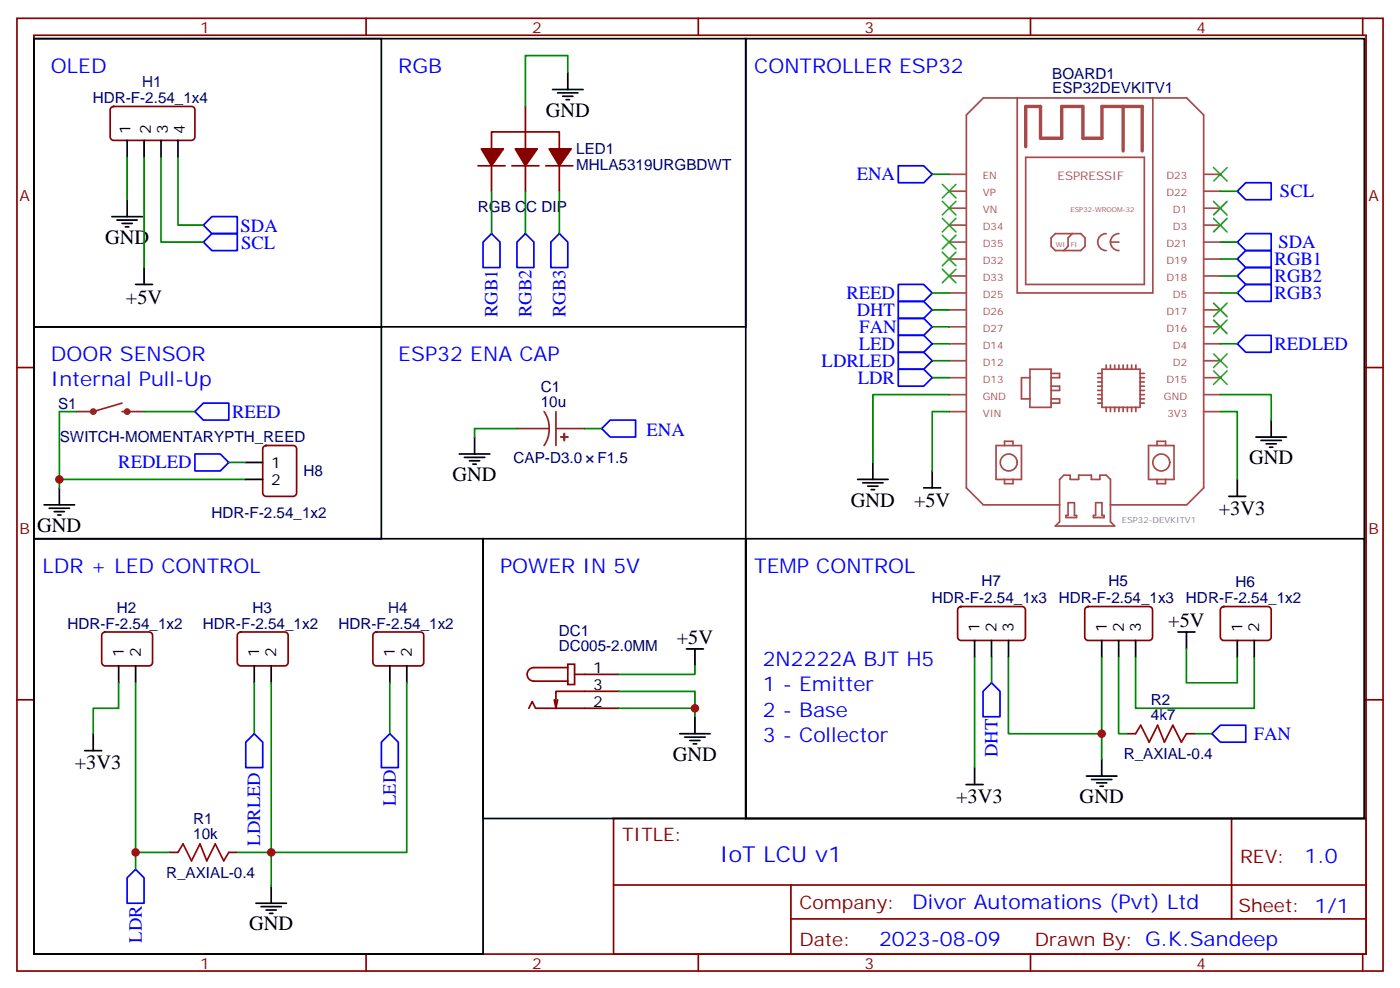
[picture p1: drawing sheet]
<svg xmlns="http://www.w3.org/2000/svg" width="291mm" height="206mm" viewBox="0 0 291 206" stroke-linecap="round" stroke-linejoin="round" font-family="sans-serif">
<g fill="none" stroke="#870000" stroke-width=".35">
<path d="M3.5 3.8h284.4v198.3h-284.4zM7.1 7.3h277.2v191.2h-277.2zM76.2 3.8v3.5M145.3 3.8v3.5M214.5 3.8v3.5M283.6 3.8v3.5M23.2 22.4l.4-.2h16.3a.71 .71 0 0 1 .7 .7v5.6a.76 .76 0 0 1-.7 .7h-16.3a.76 .76 0 0 1-.7-.7v-5.6zM99.5 34.5h5.6M102.3 31v-3.6h14.1v3.6M102.3 34.5v5.3M106.5 34.5h5.7M109.4 22.2v8.8"/>
<path d="M109.4 34.5v5.3M113.6 34.5h5.6M116.4 34.5v5.3M3.5 76.5h3.6M284.3 76.5h3.6M54.9 92.9l.5-.2h5.6a.71 .71 0 0 1 .7 .7v9.2a.76 .76 0 0 1-.7 .7h-5.6a.76 .76 0 0 1-.7-.7v-9.2zM21.4 131.7l.5-.2h9.1a.71 .71 0 0 1 .7 .7v5.7a.76 .76 0 0 1-.7 .7h-9.1a.76 .76 0 0 1-.7-.7v-5.7zM49.6 131.7l.5-.2h9.2a.71 .71 0 0 1 .7 .7v5.7a.76 .76 0 0 1-.7 .7h-9.2a.76 .76 0 0 1-.7-.7v-5.7zM77.8 131.7l.5-.2h9.2a.71 .71 0 0 1 .7 .7v5.7a.76 .76 0 0 1-.7 .7h-9.2a.76 .76 0 0 1-.7-.7v-5.7zM118.2 138.2h1.4v4.3h-1.4zM118.2 138.9h-7.1a1.41 1.41 0 0 0-1.4 1.4 1.41 1.41 0 0 0 1.4 1.4h7.1M199.6 126.4l.4-.2h12.7a.71 .71 0 0 1 .7 .7v5.7a.76 .76 0 0 1-.7 .7h-12.7a.76 .76 0 0 1-.7-.7v-5.7z"/>
<path d="M226 126.4l.5-.2h12.7a.71 .71 0 0 1 .7 .7v5.7a.76 .76 0 0 1-.7 .7h-12.7a.76 .76 0 0 1-.7-.7v-5.7zM254.2 126.4l.5-.2h9.2a.71 .71 0 0 1 .7 .7v5.7a.76 .76 0 0 1-.7 .7h-9.2a.76 .76 0 0 1-.7-.7v-5.7zM3.5 145.6h3.6M110.1 147.4l.7-1.4 .7 1.4h17.3M116.1 145.6l-.4 1.8M119.6 140.3h9.2M128.8 143.9h-13.1v3.5l-.3-1.8M234.6 152.7h1.8M246.9 152.7h1.8M284.3 145.6h3.6M35.3 177.4h1.7M47.6 177.4h1.8"/>
<path d="M127.7 170.3h156.6v28.2h-156.6zM256.3 170.3v20.9M76.2 198.5v3.6M127.7 184.2h156.5M145.3 198.5v3.6M164.6 191.2h119.6M164.6 184.2v14.1M214.5 198.5v3.6M283.6 198.5v3.6"/>
</g>
<g fill="none" stroke="#a64a4a" stroke-width=".35">
<path d="M197.6 39.8h3.4M197.6 36.3h3.4M211.7 20.4v40.6h28.2v-40.6M213.5 32.7h24.7v26.5h-24.7zM250.5 39.8h3.5M250.5 36.3h3.5M197.6 57.4h3.4M197.6 53.9h3.4M197.6 50.4h3.4M197.6 46.8h3.4M197.6 43.3h3.4M219.7 48.6h5.3l.8 .9v1.8l-.8 .8h-5.3l-.9-.8v-1.8z"/>
<path d="M223.2 48.6l-.9 .9v1.8l-.9 .8M230.2 48.6a1.76 1.76 0 0 0-1.7 1.8 1.76 1.76 0 0 0 1.7 1.7M231.1 50.4a1.77 1.77 0 0 0 1.8 1.7M231.1 50.4h1.8M232.9 48.6a1.76 1.76 0 0 0-1.8 1.8M250.5 57.4h3.5M250.5 53.9h3.5M250.5 50.4h3.5M250.5 46.8h3.5M250.5 43.3h3.5M197.6 78.6h3.4M197.6 75.1h3.4"/>
<path d="M197.6 71.5h3.4M197.6 68h3.4M197.6 64.5h3.4M197.6 61h3.4M214.4 78.6h-1.8v4.4h1.8M214.4 76.8h4.4v8h-4.4zM218.8 77.7h1.7v.9h-1.7M228.5 78.6h.9M228.5 77.7h.9M228.5 79.5h.9M229.4 76.8h7.9v8h-7.9zM230.2 76v.8"/>
<path d="M231.1 76v.8M232 76v.8M232.9 76v.8M233.8 76v.8M234.7 76v.8M235.5 76v.8M236.4 76v.8M237.3 78.6h.9M237.3 77.7h.9M237.3 79.5h.9M250.5 78.6h3.5M250.5 75.1h3.5"/>
<path d="M250.5 71.5h3.5M250.5 68h3.5M250.5 64.5h3.5M250.5 61h3.5M197.6 85.7h3.4M197.6 82.1h3.4M207.3 92.7h5.3v7.1h-5.3zM209.1 92.7v-.9h1.7v.9M209.1 99.8v.8h1.7v-.8M211.7 96.2a1.76 1.76 0 0 0-2.5-1.6 1.76 1.76 0 0 0-.4 3 1.76 1.76 0 0 0 2.9-.9v-.5M218.8 83h1.7v.9h-1.7M218.8 80.4h1.7v.8h-1.7"/>
<path d="M221.4 98.9h1.3v.9h1.8v-.9h2.7v.9h1.7v-.9h1.3l.9 .9v8.8l.9 .9h-12.3l.8-.9v-8.8zM228.5 82.1h.9M228.5 83h.9M228.5 83.9h.9M228.5 81.2h.9M228.5 80.4h.9M230.2 84.8v.9M231.1 84.8v.9M232 84.8v.9M232.9 84.8v.9M233.8 84.8v.9M234.7 84.8v.9"/>
<path d="M235.5 84.8v.9M236.4 84.8v.9M237.3 82.1h.9M237.3 83h.9M237.3 83.9h.9M237.3 81.2h.9M237.3 80.4h.9M239.1 92.7h5.3v7.1h-5.3zM240.8 92.7v-.9h1.8v.9M240.8 99.8v.8h1.8v-.8M243.5 96.2a1.76 1.76 0 0 0-2.5-1.6 1.76 1.76 0 0 0-.4 3 1.76 1.76 0 0 0 2.8-.9l.1-.5M250.5 85.7h3.5"/>
<path d="M250.5 82.1h3.5M220.5 105.1h-15.8l-3.6-3.6v-77.6l3.6-3.5h42.3l3.5 3.5v77.6l-3.5 3.6h-15.9M222.3 104.6h1.3v2.7h.5v.4h-2.2v-.4h.4zM228 104.6h1.4v2.7h.4v.4h-2.2v-.4h.4z"/>
</g>
<path d="M213.5 30.5v-8.3h3.1v6.6h4.4v-6.6h4.4v6.6h4v-6.6h8.3v9.2M233.8 22.2v9.2" fill="none" stroke="#a64a4a" stroke-width=".71"/>
<g fill="#870000" stroke="#870000" stroke-width=".35">
<path d="M114.3 31h4.6l-2.5 3.5z"/>
<path d="M107.2 31h4.6l-2.4 3.5z"/>
<path d="M100.2 31h4.6l-2.5 3.5z"/>
</g>
<g fill="none" stroke="#000" stroke-width=".35">
<path d="M7.1 8h148.1v60h-148.1zM7.1 8h72.3v60h-72.3zM115 18.6h6.4M116.1 19.3h4.2M118.2 15.1v3.5M155.2 8h128.8v162.3h-128.8zM26.5 29.2v3.5M30 29.2v3.5M33.5 29.2v3.5M37 29.2v3.5M117.1 20h2.1M117.8 20.7h.7"/>
<path d="M23.3 45.1h6.3M24.3 45.8h4.3M25.4 46.5h2.1M26.1 47.2h.7M26.5 41.6v3.5M28.2 59.2h3.5M30 55.7v3.5M7.1 68h72.3v44.1h-72.3zM51.2 99.8h3.5M51.2 96.2h3.5M95.6 94.5h6.4M96.7 95.2h4.2"/>
<path d="M97.7 95.9h2.1M98.4 96.6h.7M98.8 90.9v3.6M178.5 99.8h6.4M181.7 96.2v3.6M194 98v3.5M257.5 99.8v3.5M261.4 90.9h6.4M262.5 91.7h4.2M263.5 92.4h2.1M264.2 93.1h.7M264.6 87.4v3.5"/>
<path d="M7.1 112.1h93.4v86.4h-93.4zM9.2 105.1h6.3M10.2 105.8h4.3M11.3 106.5h2.1M12 107.2h.7M12.3 101.5v3.6M100.5 112.1h54.7v58.2h-54.7zM155.2 112.1h128.8v58.2h-128.8zM179.6 100.5h4.2M180.6 101.2h2.1M181.3 101.9h.7M192.3 101.5h3.5"/>
<path d="M255.8 103.3h3.5M24.7 138.6v3.5M28.2 138.6v3.5M52.9 138.6v3.5M56.4 138.6v3.5M81.1 138.6v3.5M84.7 138.6v3.5M142.9 135h3.5M144.6 135v3.6M202.8 133.3v3.5M206.4 133.3v3.5M209.9 133.3v3.5"/>
<path d="M229.3 133.3v3.5M232.8 133.3v3.5M236.4 133.3v3.5M245.2 131.5h3.5M246.9 131.5v3.5M257.5 133.3v3.5M261.1 133.3v3.5M17.6 156.2h3.6M19.4 152.7v3.5M141.5 152.7h6.3M142.5 153.4h4.3M143.6 154.1h2.1"/>
<path d="M144.3 154.8h.7M144.6 149.2v3.5M202.8 159.7v3.6M229.3 158v3.5M201.1 163.3h3.5M226.1 161.5h6.4M227.2 162.2h4.2M228.2 162.9h2.2M229 163.6h.7M53.3 188h6.3M54.3 188.7h4.3M55.4 189.4h2.1"/>
<path d="M56.1 190.1h.7M56.4 184.4v3.6"/>
</g>
<g fill="none" stroke="#008700" stroke-width=".35">
<path d="M118.2 15.1v-3.5h-8.8v10.6M26.5 32.7v8.9M30 32.7v23M33.5 32.7v17.7h8.8M37 32.7v14.1h5.3M102.3 39.8v8.8M109.4 39.8v8.8M116.4 39.8v8.8M194 36.3h3.6M254 39.8h3.5M254 50.4h3.5M254 53.9h3.5"/>
<path d="M254 57.4h3.5M194 61h3.6M194 78.6h3.6M194 75.1h3.6M194 71.5h3.6M194 64.5h3.6M194 68h3.6M254 61h3.5M254 71.5h3.5M12.3 99.8v1.7M15.9 85.7h-3.6v14.1h38.9M30 85.7h10.6"/>
<path d="M47.6 96.2h3.6M107.6 89.2h-8.8v1.7M121.7 89.2h3.5M197.6 82.1h-15.9v14.1M197.6 85.7h-3.6v12.3M254 82.1h10.6v5.3M254 85.7h3.5v14.1M144.6 138.6v1.7h-15.8M202.8 136.8v22.9M206.4 136.8v5.3M209.9 136.8v15.9h19.4M229.3 136.8v21.2"/>
<path d="M232.8 136.8v15.9h1.8M236.4 136.8v10.6h24.7v-10.6M246.9 135v7.1h10.6v-5.3M24.7 142.1v5.3h-5.3v5.3M28.2 142.1v35.3h7.1M52.9 142.1v10.6M56.4 142.1v42.3M81.1 142.1v10.6M84.7 142.1v35.3h-35.3M128.8 147.4h15.8v1.8M128.8 143.9h15.8v3.5M248.7 152.7h3.5"/>
<path d="M28.2 177.4v3.5"/>
</g>
<g fill="none" stroke="#3c3" stroke-width=".35">
<path d="M196.1 38.4l2.9 2.8M199 38.4l-2.9 2.8M252.6 34.9l2.8 2.8M255.4 34.9l-2.8 2.8M196.1 56l2.9 2.8M196.1 52.5l2.9 2.8M196.1 49l2.9 2.8M196.1 45.4l2.9 2.9M196.1 41.9l2.9 2.8M199 56l-2.9 2.8M199 52.5l-2.9 2.8M199 49l-2.9 2.8"/>
<path d="M199 45.4l-2.9 2.9M199 41.9l-2.9 2.8M252.6 41.9l2.8 2.8M252.6 45.4l2.8 2.9M255.4 41.9l-2.8 2.8M255.4 45.4l-2.8 2.9M252.6 63.1l2.8 2.8M252.6 66.6l2.8 2.8M252.6 73.7l2.8 2.8M252.6 77.2l2.8 2.8M255.4 63.1l-2.8 2.8M255.4 66.6l-2.8 2.8"/>
<path d="M255.4 73.7l-2.8 2.8M255.4 77.2l-2.8 2.8"/>
</g>
<g fill="none" stroke="#00f" stroke-width=".35">
<path d="M187 34.5h5.3l1.7 1.8-1.7 1.7h-5.3zM257.5 39.8l1.8-1.8h5.3v3.6h-5.3zM42.3 50.4l1.8-1.8h5.3v3.5h-5.3zM44.1 45.1h5.3v3.5h-5.3l-1.8-1.8zM102.3 48.6l1.8 1.8v5.3h-3.6v-5.3zM109.4 48.6l1.7 1.8v5.3h-3.5v-5.3zM116.4 48.6l1.8 1.8v5.3h-3.5v-5.3zM187 59.2h5.3l1.7 1.8-1.7 1.7h-5.3zM257.5 50.4l1.8-1.8h5.3v3.5h-5.3zM257.5 57.4l1.8-1.7h5.3v3.5h-5.3zM259.3 52.1h5.3v3.6h-5.3l-1.8-1.8zM259.3 59.2h5.3v3.5h-5.3l-1.8-1.7z"/>
<path d="M187 76.8h5.3l1.7 1.8-1.7 1.8h-5.3zM187 73.3h5.3l1.7 1.8-1.7 1.7h-5.3zM187 66.3h5.3l1.7 1.7-1.7 1.8h-5.3zM187 62.7h5.3l1.7 1.8-1.7 1.8h-5.3zM187 69.8h5.3l1.7 1.7-1.7 1.8h-5.3zM257.5 71.5l1.8-1.7h5.3v3.5h-5.3zM40.6 94.5h5.3l1.7 1.7-1.7 1.8h-5.3zM42.3 83.9h5.3v3.5h-5.3l-1.7-1.7zM125.2 89.2l1.8-1.8h5.3v3.5h-5.3zM52.9 152.7l1.8 1.7v5.3h-3.5v-5.3zM79.4 154.4l1.7-1.7 1.8 1.7v5.3h-3.5zM206.4 142.1l1.7 1.8v5.3h-3.5v-5.3z"/>
<path d="M252.2 152.7l1.8-1.8h5.3v3.5h-5.3zM28.2 180.9l1.8 1.8v5.3h-3.5v-5.3z"/>
</g>
<path d="M236.4 152.7l1-1.8 1.8 3.5 1.7-3.5 1.5 3.5 1.7-3.5 1.8 3.5 1-1.7M37 177.4l1.1-1.8 1.8 3.5 1.7-3.5 1.4 3.5 1.8-3.5 1.8 3.5 1-1.7" fill="none" stroke="#a10000" stroke-width=".35"/>
<path d="M25.4 83.9l-6 1.8h-3.5M25.4 85.7h4.6M107.6 89.2h6.7M113.2 85.7l.9 1.6 .2 1.9M114.3 89.2l-.2 1.8-.9 1.7M115.7 89.2h6M115.7 85.7v7" fill="none" stroke="#8c2424" stroke-width=".35"/>
<g fill="none" stroke="#8c2424" stroke-width=".71">
<circle cx="19.4" cy="85.7" r=".35"/>
<circle cx="26.5" cy="85.7" r=".35"/>
</g>
<g fill="#8c2424" stroke="#8c2424" stroke-width=".35">
<path d="M117.4 90.2l.1 1.5z"/>
<path d="M116.8 90.9h1.4z"/>
</g>
<g fill="#c00">
<circle cx="229.3" cy="152.7" r=".88"/>
<circle cx="144.6" cy="147.4" r=".88"/>
<circle cx="12.3" cy="99.8" r=".88"/>
<circle cx="56.4" cy="177.4" r=".88"/>
<circle cx="28.2" cy="177.4" r=".88"/>
</g>
<text font-size="4.6" fill="#00f" x="149.8" y="179.3">IoT LCU v1</text>
<g font-size="4.2" fill="#00f">
<text x="10.6" y="15.1">OLED</text>
<text x="82.9" y="15.1">RGB</text>
<text x="157" y="15.1">CONTROLLER ESP32</text>
<text x="10.6" y="75.1">DOOR SENSOR</text>
<text x="82.9" y="75.1">ESP32 ENA CAP</text>
<text x="10.6" y="80.4">Internal Pull-Up</text>
<text x="8.8" y="119.2">LDR + LED CONTROL</text>
<text x="104.1" y="119.2">POWER IN 5V</text>
<text x="157" y="119.2">TEMP CONTROL</text>
<text x="158.7" y="138.6">2N2222A BJT H5</text>
<text x="158.7" y="143.9">1 - Emitter</text>
<text x="158.7" y="149.2">2 - Base</text>
<text x="158.7" y="154.4">3 - Collector</text>
<text x="271.5" y="179.6">1.0</text>
<text x="189.9" y="189.1">Divor Automations (Pvt) Ltd</text>
<text x="183" y="196.9">2023-08-09</text>
</g>
<g font-size="4.2">
<text x="113.6" y="24.3">GND</text>
<text x="21.9" y="50.7">GND</text>
<text x="26.2" y="63.2">+5V</text>
<text x="94.2" y="100.1">GND</text>
<text x="260" y="96.6">GND</text>
<text x="177.1" y="105.4">GND</text>
<text x="190.2" y="105.5">+5V</text>
<text x="253.7" y="107.2">+3V3</text>
<text x="7.8" y="110.7">GND</text>
<text x="243.2" y="130.4">+5V</text>
<text x="140.9" y="133.9">+5V</text>
<text x="15.6" y="160.1">+3V3</text>
<text x="140.1" y="158.3">GND</text>
<text x="199" y="167.1">+3V3</text>
<text x="224.7" y="167.1">GND</text>
<text x="51.9" y="193.6">GND</text>
</g>
<g font-size="3.9" fill="#00f">
<text x="178.3" y="37.5">ENA</text>
<text x="266.4" y="41">SCL</text>
<text x="50.1" y="48.2">SDA</text>
<text x="50.2" y="51.7">SCL</text>
<text x="266.1" y="51.6">SDA</text>
<text x="265.3" y="55.2">RGB1</text>
<text x="265.3" y="58.7">RGB2</text>
<text x="103.6" y="66" transform="rotate(-90 103.6 66)">RGB1</text>
<text x="110.6" y="66" transform="rotate(-90 110.6 66)">RGB2</text>
<text x="117.7" y="66" transform="rotate(-90 117.7 66)">RGB3</text>
<text x="176.2" y="62.2">REED</text>
<text x="178.3" y="65.7">DHT</text>
<text x="265.3" y="62.2">RGB3</text>
<text x="178.9" y="69.2">FAN</text>
<text x="171" y="76.3">LDRLED</text>
<text x="178.7" y="72.8">LED</text>
<text x="265.3" y="72.9">REDLED</text>
<text x="178.5" y="79.8">LDR</text>
<text x="48.3" y="87">REED</text>
<text x="134.6" y="90.8">ENA</text>
<text x="24.6" y="97.5">REDLED</text>
<text x="260.9" y="154">FAN</text>
<text x="207.6" y="157.6" transform="rotate(-90 207.6 157.6)">DHT</text>
<text x="82.4" y="167.8" transform="rotate(-90 82.4 167.8)">LED</text>
<text x="54.2" y="176" transform="rotate(-90 54.2 176)">LDRLED</text>
<text x="29.5" y="196.2" transform="rotate(-90 29.5 196.2)">LDR</text>
</g>
<g font-size="3.9" fill="#800">
<text x="129.5" y="174.9">TITLE:</text>
<text x="258.1" y="179.6">REV:</text>
<text x="166.4" y="189.1">Company:</text>
<text x="257.7" y="189.7">Sheet: 1/1</text>
<text x="166.4" y="196.8">Date:</text>
<text x="215.4" y="196.9">Draw</text>
<text x="225.6" y="196.9">n By: G.K.Sandeep</text>
</g>
<g font-size="3.2" fill="#800">
<text x="41.6" y="6.8">1</text>
<text x="110.8" y="6.8">2</text>
<text x="179.9" y="6.8">3</text>
<text x="249.1" y="6.8">4</text>
<text x="4.1" y="41.9">A</text>
<text x="284.9" y="41.9">A</text>
<text x="4.1" y="111.1">B</text>
<text x="284.9" y="111.1">B</text>
<text x="41.6" y="201.5">1</text>
<text x="110.8" y="201.5">2</text>
<text x="179.9" y="201.5">3</text>
<text x="249.1" y="201.5">4</text>
</g>
<g font-size="3.2" fill="#000080">
<text x="219" y="16.4">BOARD1</text>
<text x="19.3" y="21.4">HDR-F-2.54_1x4</text>
<text x="29.6" y="18.2">H1</text>
<text x="219" y="19.3">ESP32DEVKITV1</text>
<text x="119.9" y="35.3">MHLA5319URGBDWT</text>
<text x="119.9" y="32.1">LED1</text>
<text x="99.5" y="44.2">RGB CC DIP</text>
<text x="112.5" y="81.5">C1</text>
<text x="12.1" y="85">S1</text>
<text x="112.5" y="84.6">10u</text>
<text x="12.4" y="92">SWITCH-MOMENTARYPTH_REED</text>
<text x="63.2" y="99.1">H8</text>
<text x="106.9" y="96.4">CAP-D3.0</text>
<text x="124.4" y="96.4">F1.5</text>
<text x="44" y="107.9">HDR-F-2.54_1x2</text>
<text x="193.9" y="125.6">HDR-F-2.54_1x3</text>
<text x="204.3" y="121.9">H7</text>
<text x="220.4" y="125.6">HDR-F-2.54_1x3</text>
<text x="230.7" y="121.9">H5</text>
<text x="246.8" y="125.6">HDR-F-2.54_1x2</text>
<text x="257.2" y="122.2">H6</text>
<text x="14" y="130.8">HDR-F-2.54_1x2</text>
<text x="24.3" y="127.5">H2</text>
<text x="42.2" y="130.9">HDR-F-2.54_1x2</text>
<text x="52.5" y="127.5">H3</text>
<text x="70.5" y="130.9">HDR-F-2.54_1x2</text>
<text x="80.8" y="127.5">H4</text>
<text x="116.3" y="135.6">DC005-2.0MM</text>
<text x="116.3" y="132.4">DC1</text>
<text x="239.5" y="149.9">4k7</text>
<text x="239.5" y="146.7">R2</text>
<text x="233.9" y="158">R_AXIAL-0.4</text>
<text x="40.2" y="171.4">R1</text>
<text x="40.2" y="174.6">10k</text>
<text x="34.6" y="182.7">R_AXIAL-0.4</text>
</g>
<g font-size="3.2">
<text x="27.2" y="27.9" transform="rotate(-90 27.2 27.9)">1</text>
<text x="31.4" y="27.9" transform="rotate(-90 31.4 27.9)">2</text>
<text x="34.9" y="27.9" transform="rotate(-90 34.9 27.9)">3</text>
<text x="38.5" y="27.9" transform="rotate(-90 38.5 27.9)">4</text>
<text x="56.4" y="97.3">1</text>
<text x="56.4" y="100.8">2</text>
<text x="203.9" y="131.5" transform="rotate(-90 203.9 131.5)">1</text>
<text x="207.4" y="131.5" transform="rotate(-90 207.4 131.5)">2</text>
<text x="211" y="131.5" transform="rotate(-90 211 131.5)">3</text>
<text x="230.4" y="131.5" transform="rotate(-90 230.4 131.5)">1</text>
<text x="233.9" y="131.5" transform="rotate(-90 233.9 131.5)">2</text>
<text x="237.4" y="131.5" transform="rotate(-90 237.4 131.5)">3</text>
<text x="258.6" y="131.5" transform="rotate(-90 258.6 131.5)">1</text>
<text x="262.1" y="131.5" transform="rotate(-90 262.1 131.5)">2</text>
<text x="25.8" y="136.8" transform="rotate(-90 25.8 136.8)">1</text>
<text x="29.3" y="136.8" transform="rotate(-90 29.3 136.8)">2</text>
<text x="54" y="136.8" transform="rotate(-90 54 136.8)">1</text>
<text x="57.5" y="136.8" transform="rotate(-90 57.5 136.8)">2</text>
<text x="82.2" y="136.8" transform="rotate(-90 82.2 136.8)">1</text>
<text x="85.7" y="136.8" transform="rotate(-90 85.7 136.8)">2</text>
<text x="123.5" y="143.5">3</text>
<text x="123.5" y="140">1</text>
<text x="123.5" y="147">2</text>
</g>
<text font-size="2.5" fill="#a54b4b" x="220.1" y="37.4">ESPRESSIF</text>
<g font-size="2.1" fill="#a54b4b">
<text x="204.6" y="37.3">EN</text>
<text x="204.6" y="40.8">VP</text>
<text x="242.8" y="40.8">D22</text>
<text x="242.8" y="37.3">D23</text>
<text x="204.6" y="44.4">VN</text>
<text x="204.6" y="47.9">D34</text>
<text x="244.1" y="47.9">D3</text>
<text x="244.1" y="44.4">D1</text>
<text x="204.6" y="51.4">D35</text>
<text x="242.8" y="51.4">D21</text>
<text x="204.6" y="54.9">D32</text>
<text x="204.6" y="58.5">D33</text>
<text x="242.8" y="58.5">D18</text>
<text x="242.8" y="54.9">D19</text>
<text x="204.6" y="62">D25</text>
<text x="204.6" y="65.5">D26</text>
<text x="242.8" y="65.5">D17</text>
<text x="244.1" y="62">D5</text>
<text x="204.6" y="69.1">D27</text>
<text x="242.8" y="69.1">D16</text>
<text x="204.6" y="72.6">D14</text>
<text x="204.6" y="76.1">D12</text>
<text x="244.1" y="76.1">D2</text>
<text x="244.1" y="72.6">D4</text>
<text x="204.6" y="79.6">D13</text>
<text x="204.6" y="83.2">GND</text>
<text x="242.3" y="83.2">GND</text>
<text x="242.8" y="79.6">D15</text>
<text x="204.6" y="86.7">VIN</text>
<text x="243" y="86.7">3V3</text>
</g>
<text font-size="1.8" fill="#838383" x="233.5" y="108.9">ESP32-DEVKITV1</text>
<g font-size="1.4" fill="#a54b4b">
<text x="222.8" y="44">ESP32-WROOM-32</text>
<text x="219.8" y="51.4">WI</text>
<text x="222.9" y="51.4">FI</text>
</g>
</svg>
